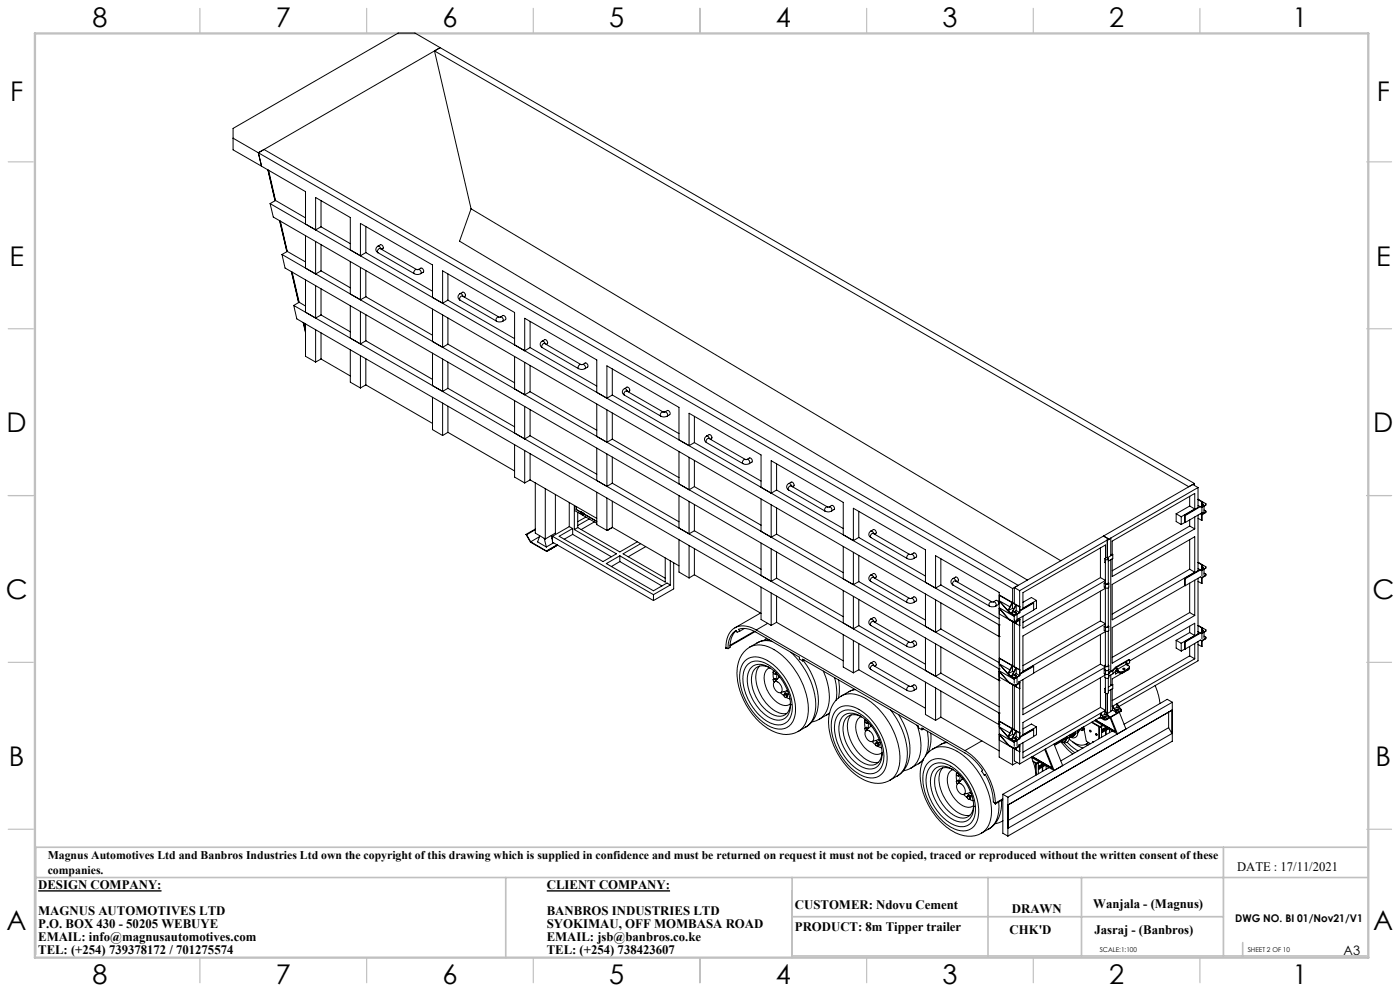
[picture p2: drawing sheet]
<svg xmlns="http://www.w3.org/2000/svg" width="420mm" height="297mm" viewBox="0 0 420 297" stroke-linecap="round" stroke-linejoin="round" font-family="sans-serif">
<path d="M11.5 267h37M164 267h37" fill="none" stroke="#000" stroke-width=".41"/>
<g fill="none" stroke="#c0c0c0" stroke-width=".35">
<path d="M60 2.5v7.5M110 2.5v7.5M160 2.5v7.5M210 2.5v7.5M260 2.5v7.5M310 2.5v7.5M360 2.5v7.5M2.5 48.5h7.5M410 48.5h7.5M2.5 98.5h7.5M410 98.5h7.5M2.5 148.5h7.5"/>
<path d="M410 148.5h7.5M2.5 198.5h7.5M410 198.5h7.5M2.5 248.5h7.5M410 248.5h7.5M60 287v7.5M110 287v7.5M160 287v7.5M210 287v7.5M260 287v7.5M310 287v7.5M360 287v7.5"/>
</g>
<path d="M367 253.9v32.6M409.9 253.9h-399.2v32.1M10.7 263h399.7M151.7 263v24M237.6 263v24M237.6 274.7h129.4M296.4 263v23.5M324.4 263v23.5M237.6 286.5h172.3M372.8 282.5v4.3" fill="none" stroke="#c0c0c0" stroke-width=".5"/>
<path d="M10.5 10h400v277h-400z" fill="none" stroke="#c0c0c0" stroke-width=".7"/>
<g fill="none" stroke="#000" stroke-width=".3">
<path d="M130.4 15.3l226.2 130.6 1.8-1M130.4 15.3l10.9 47.3M132 14.3l226.4 130.6M132 14.3l-1.6 1M132 14.3l-7.5-4.4h-5l-49.6 28.6v6.4l8.6 4.9M132 14.3l-54.5 31.5M69.9 41.4l7.6 4.4M77.5 45.8l1 4M77.5 45.8l226.3 130.6M77.5 45.8l1.7-1 226.3 130.6-1.7 1M78.5 49.8l13.2 7.6v9.7l3 1.8M80.4 50.9l2.1 9.3"/>
<path d="M80.6 51l2.1 9.1M81 61l1 4 217.8 125.8M81 61l218.8 126.3M82.7 60.1l-1.7 .9M82.7 60.1l9 5.2M83.9 66.2l2.1 9.2M84 66.2l2.1 9.2M84.1 66.3l2.1 9M84.6 76.3l215.2 124.2M84.6 76.3l.9 4 214.3 123.7M86.2 75.3l-1.6 1M86.2 75.3l5.5 3.2"/>
<path d="M91.7 70.7v9.7l3 1.7M94.7 68.9v-9.7l10.4 6v9.7l3 1.8M94.7 72.4v9.7M96.3 68l-1.6 .9M96.3 68l8.8 5M96.3 60.1v7.9M96.3 73.3v7.9M105.1 78.4v9.7l3 1.7M108.1 76.7v-9.7l21.7 12.4v9.7l3 1.8M109.7 75.7l20.1 11.6M109.7 75.7l-1.6 1M109.7 67.9v7.8"/>
<path d="M113.4 73.8a1.06 1.06 0 0 0-.7 1 1.06 1.06 0 0 0 .7 .9M113.4 73.8l.8-.5 .4 .2 .4 .8-.5 .5M113.4 73.8l.5 .1 .3 .7M113.4 75.7l10.9 6.3M114.1 74.5h.1M114.1 74.5a.8 .8 0 0 0-.7 1.2M114.1 74.5l10.9 6.3M141.3 62.6l176.9 105.5M141.3 62.6l-3.4 9.7 170.3 101.5M87.4 81.4l2.2 9.3M87.5 81.5l2.1 9.2M87.6 81.5l2.1 9.1"/>
<path d="M88.1 91.5l211.7 122.2M88.1 91.5l.9 4.1 210.8 121.6M89.7 90.6l-1.6 .9M89.7 90.6l2 1.1M90.9 96.7l.8 3M91.1 96.7l.6 2.7M91.2 96.8l.5 2.1M91.7 83.9v9.7l3 1.7M91.7 97.1v9.7l3 1.7M94.7 85.6v9.7M94.7 98.8v9.7M96.3 81.2l-1.6 .9"/>
<path d="M96.3 81.2l8.8 5.1M96.3 94.4l-1.6 .9M96.3 94.4l8.8 5M96.3 86.5v7.9M96.3 99.8v7.8M105.1 91.6v9.7l3 1.8M108.1 80.1v9.7M108.1 93.4v9.7M109.7 88.9l20.1 11.6M109.7 88.9l-1.6 .9M109.7 81.1v7.8M109.7 94.3v7.8"/>
<path d="M124.3 82l.7 .3 1.2-.3M125 80.8h.5M125 80.8l-.6 .3-.3 .4 .2 .5M125.5 80.8l.8-.5 .6 .4 .2 .7-.9 .6M125.5 80.8l.2-.1 .5 .5 .2 .5-.2 .3M129.8 92.6v9.7l3 1.8M132.8 90.9v-9.7l21.6 12.5v9.7l3 1.7M132.8 94.4v9.7M134.4 90l20 11.5M134.4 90l-1.6 .9M134.4 82.1v7.9M134.4 95.3v7.8"/>
<path d="M138 88a1.08 1.08 0 0 0-.6 1 1.08 1.08 0 0 0 .6 1M138 88l.8-.4 .5 .1 .3 .9-.4 .4M138 88l.5 .1 .4 .7M138 90l10.9 6.2M138.7 88.7h.1M138.7 88.7l-.7 .4-.1 .4 .1 .5M138.7 88.7l10.9 6.3M148.9 96.2l.6 .3 1.3-.3M149.6 95h.5M149.6 95l-.7 .4-.1 .6 .1 .2M150.1 95l.9-.5 .6 .4 .1 .8-.9 .5M150.1 95l.7 .3 .2 .4-.2 .5"/>
<path d="M159 96.3v7.9M96.3 107.6l8.8 5.1M96.3 107.6l-1.6 .9M105.1 104.8v9.7l3 1.8M108.1 106.6v9.7M109.7 102.1l-1.6 1M109.7 102.1l20.1 11.6M109.7 115.4l20.1 11.5M109.7 107.5v7.9M109.7 115.4l-1.6 .9M129.8 105.8v9.8l3 1.7M129.8 119.1v9.7l3 1.7"/>
<path d="M132.8 107.6v9.7M134.4 103.1l20 11.6M134.4 103.1l-1.6 1M134.4 116.4l20 11.5M134.4 116.4l-1.6 .9M134.4 108.5v7.9M154.4 106.9v9.7l3 1.7M157.4 105.1v-9.7l21.6 12.5v9.7l3.1 1.7M157.4 108.6v9.7M159 104.2l20 11.5M159 104.2l-1.6 .9M159 117.4l20 11.5"/>
<path d="M159 117.4l-1.6 .9M159 109.5v7.9M162.7 102.2a1.08 1.08 0 0 0-.6 1 1.08 1.08 0 0 0 .6 1M162.7 102.2l.8-.4 .4 .1 .4 .9-.5 .4M162.7 102.2l.5 .2 .3 .6M162.7 104.2l10.9 6.3M163.4 102.9h.1M163.4 102.9l-.7 .3-.2 .5 .2 .5M163.4 102.9l10.9 6.4M173.6 110.5a2.02 2.02 0 0 0 1.9 0M174.3 109.3h.5M174.3 109.3l-.7 .3-.2 .5 .2 .4"/>
<path d="M174.8 109.3l.9-.5 .6 .5 .1 .7-.9 .5M174.8 109.3l.7 .3 .1 .5-.1 .4M182.1 119.3v-9.7l21.6 12.5v9.7l3 1.8M183.7 118.4l20 11.6M183.7 118.4l-1.6 .9M183.7 110.6v7.8M187.3 116.5a1.06 1.06 0 0 0-.6 1 1.06 1.06 0 0 0 .6 .9M187.3 116.5l.9-.5 .4 .2 .3 .7-.4 .5M187.3 116.5l.5 .1 .4 .7M187.3 118.4l10.9 6.3M188 117.2h.1M188 117.2h-.3l-.4 .5v.7"/>
<path d="M188 117.2l10.9 6.3M132.8 120.8v9.7M134.4 129.6l20 11.5M134.4 121.7v7.9M134.4 129.6l-1.6 .9M154.4 120.1v9.7l3 1.7M154.4 133.3v9.7l3 1.7M157.4 121.8v9.7M157.4 135v9.7M159 130.6l20 11.5M159 130.6l-1.6 .9M159 122.8v7.8"/>
<path d="M159 136v7.8M179 121.1v9.7l3.1 1.7M179 134.3v9.7l3.1 1.8M182.1 122.8v9.7M182.1 136.1v9.7M183.7 131.6l20 11.6M183.7 131.6l-1.6 .9M183.7 123.8v7.8M183.7 137v7.8M198.2 124.7l.8 .3 1.2-.3M198.9 123.5h.5M198.9 123.5l-.6 .3-.2 .4 .1 .5"/>
<path d="M199.4 123.5l.8-.5 .6 .3 .2 .8-.8 .6M199.4 123.5l.8 .4v.8M203.7 135.3v9.7l3 1.8M206.7 133.6v-9.7l21.6 12.4v9.7l3.1 1.8M206.7 137.1v9.7M208.3 132.6l20 11.6M208.3 132.6l-1.6 1M208.3 124.8v7.8M208.3 138v7.8M211.9 130.7a1.08 1.08 0 0 0-.6 1 1.08 1.08 0 0 0 .6 .9M211.9 130.7l.9-.5 .4 .2 .4 .9-.5 .4M211.9 130.7l.5 .1 .4 .7"/>
<path d="M211.9 132.6l11 6.4M212.7 131.4h.1M212.7 131.4l-.7 .4-.2 .4 .1 .4M212.7 131.4l10.9 6.3M222.9 139l.6 .2 1.3-.2M223.6 137.7h.5M223.6 137.7l-.8 .4-.1 .5 .2 .4M224.1 137.7l.8-.5 .6 .4 .2 .8-.9 .6M224.1 137.7l.6 .3 .2 .4-.1 .6M233 139v7.9M159 143.8l20 11.6M159 143.8l-1.6 .9"/>
<path d="M160.6 144.7v15.1l3 1.7M160.6 158.7l-2.6 1.6M160.6 158.6l-2.8 1.6M163.6 146.4v15.1M166.6 148.2v11.6l-3 1.7M170.8 157.8l-5.1 2.9M170.8 157.8l1 .6M170.8 150.6v7.2M171.8 158.4l-4.1 2.3 13.2 7.6 4-2.3-12.6-7.3M171.8 158.4v1.8M172.3 151.5v7.2M172.4 151.5v1.5l6.6 3.8"/>
<path d="M172.9 152.7l1.3 .8M172.9 151.8v.9M172.9 152.7h.1M173.3 158.1l-1 .6M173.3 158.1l12.6 7.3 5.3-3M173.3 153.6v4.5M174.2 153.5l-.1 .3 .8 .5M174.2 153.5l.6 .1M174.2 153.5l.8 .4M174.6 153.7l-.1 .4M174.6 153.7l.6 .1M174.8 153.6h.1"/>
<path d="M174.8 153.6l-.2 .1M175.2 153.8v.4l-.3 .1 .1-.4M175.2 153.8l-.2 .1M175.8 155l-2.5 1.3M176.8 155.5l-3.5 2M178.3 156.4l-4 2.3M179 156.2l-3.8-2.1 3.8 2.2M179 147.5v9.7l3.1 1.8M182.1 149.3v9.7M182.4 158.8h.1M182.5 158.7v.1M183.7 144.8l20 11.6"/>
<path d="M183.7 144.8l-1.6 1M183.7 158l20 11.6M183.7 150.2v7.8M183.7 158l-1.6 1M183.8 158.1l-1.3 .7M203.7 148.5v9.8l3 1.7M206.7 150.3v9.7M208.3 145.8l20 11.6M208.3 145.8l-1.6 1M208.3 159.1l20 11.5M208.3 159.1l-1.6 .9M208.3 151.2v7.9"/>
<path d="M228.3 149.5v9.7l3.1 1.8M231.4 147.8v-9.7l21.6 12.5v9.7l3 1.7M231.4 151.3v9.7M233 146.9l20 11.5M233 146.9l-1.6 .9M233 152.2v7.9M236.6 144.9a1.08 1.08 0 0 0-.6 1 1.08 1.08 0 0 0 .6 1M236.6 144.9l.8-.4 .4 .1 .4 .9-.4 .4M236.6 144.9l.5 .2 .4 .6M236.6 146.9l10.9 6.3M237.3 145.6h.1M237.3 145.6l-.6 .3-.2 .5 .1 .5"/>
<path d="M237.3 145.6l10.9 6.3M247.5 153.2h.1a2.02 2.02 0 0 0 1.8 0M248.2 151.9l-.7 .4-.1 .4 .1 .5M248.2 151.9h.5M248.7 151.9l1-.5 .6 .6v.7l-.9 .5M248.7 151.9l.7 .4 .2 .4-.2 .5M257.6 153.2v7.9M261.3 159.2a1.06 1.06 0 0 0-.7 .9 1.06 1.06 0 0 0 .7 1M261.3 159.2l.8-.5 .5 .3a.65 .65 0 0 1 .1 .9l-.3 .2M261.3 159.2h.4l.4 .7M262 159.9h.1M262 159.9h-.4l-.4 .5 .1 .7"/>
<path d="M262 159.9l10.9 6.3M352.8 154v2.3l1.6 .9M352.8 154l1.6 .9M354.4 154.9v2.3M355.4 154.4v2.1l.2 .1M355.4 154.4l.2 .1M355.5 156.6l-1.1 .6M355.6 154.5v2.1M356.9 148.7v3M356.9 155.8v1.9M356.9 157.7l-23.2 13.4M356.9 151.7l-4.1 2.3"/>
<path d="M356.9 157.7l1.5 .8M356.9 151.7l1.5 .8M358.4 144.9v.6M358.4 152.5v-4.6l-24.7 14.3v3.9M358.4 154.9v3.6M358.4 158.5l-24.7 14.3v-5.3M358.4 152.5l-4 2.4M359.4 149.8l1.1 .6M359.4 151.5l1.1 .6M359.4 149.6l1.2 .7M359.4 155.3l1.1 .7M359.4 146.1l-1.6-.9-26.8 15.5"/>
<path d="M359.4 146.1l-26.2 15.2M359.4 146.1v6l-4 2.3M359.4 154.4v16.6l-4 2.4M360.1 154l.4 .2M360.1 151.9l-4.5 2.6M360.5 150.4v1.7M360.5 154.2v1.8M360.6 152.1v1.6M360.6 153.7l-5 2.9M360.6 151.1h.4l-.4 .1M360.6 150.3v1.6l1.1-.6M360.6 150.3l-.1 .1"/>
<path d="M360.6 150.5l.2 .2-.2 .1M360.6 150.3l1.1 .7M361 151.2l-.1 .2-.3-.1M361.2 151.7v1.8l-.6 .2M361.2 152.9l.5 .3M361.7 153.6l-1.1 .7-.1 1.7M361.7 151.3v.1M361.7 153.6l-1.2 .6M361.7 151.4l-1.2 .7M361.7 151v.4M361.7 153.2v.1M361.7 151v.3"/>
<path d="M361.7 153.2v.4M157.8 160.2l1.3 2.3 4.9 2.8 3.3-1.9M157.8 160.2l.2 .1M158 160.3l1.2 2.1M159.2 162.4l4.7 2.7 1.3-.7M161.8 160.9l-2.6 1.5M161.9 160.5l-.6 1.9 2.6 1.5M163.3 161.3l.6 2.6M165.2 164.4l.1 .1M165.4 160.5l.3 1.5M165.6 161.4l.1 .1M165.7 160.7l30.3 17.5"/>
<path d="M165.7 160.7v1.8l30.3 17.5M165.9 162.6v.2l-2 1.1M167.1 163.3l-1.9 1.1M171.8 160.2l11.6 6.7M171.8 160.2l-2.5 1.4M185.9 166.6v1.7M185.9 166.6l13.7 7.8v-7.2M185.9 166.6l-4 2.3 14.1 8.2 4.1-2.4 1 .6M185.9 168.3l12.7 7.3M185.9 168.3l-2.5 1.5M192.2 162.9l-5.3 3.1 12.7 7.3M193.7 163.8l-5.2 3.1"/>
<path d="M196 178.2v1.8M201.1 175.3l-5.1 2.9M201.1 168.1v7.2M202.1 168.7v7.8l-6.1 3.5M203.7 161.7v9.7l3 1.8M206.7 163.5v9.7M208.3 164.4v7.9M208.3 172.3l20 11.5M208.3 172.3l-1.6 .9M228.3 162.8v9.7l3.1 1.7M228.3 176v9.7l3.1 1.7M231.4 164.5v9.7"/>
<path d="M231.4 177.7v9.7M233 160.1l20 11.5M233 160.1l-1.6 .9M233 173.3l20 11.5M233 173.3l-1.6 .9M233 165.4v7.9M233 178.6v7.9M253 163.8v9.7l3 1.7M253 177v9.7l3 1.8M256 162v-9.7l21.6 12.5v9.7l3.1 1.7M256 165.5v9.7M256 178.7v9.8"/>
<path d="M257.6 161.1l20 11.5M257.6 161.1l-1.6 .9M257.6 174.3l20 11.5M257.6 174.3l-1.6 .9M257.6 166.5v7.8M257.6 179.7v7.8M261.3 172.3a1.06 1.06 0 0 0-.7 1 1.06 1.06 0 0 0 .7 1M261.3 172.3l.7-.4 .6 .3a.65 .65 0 0 1 .1 .9l-.3 .2M261.3 172.3l.5 .2 .3 .6M261.3 161.1l10.9 6.3M261.3 174.3l10.9 6.3M262 173h.1"/>
<path d="M262 173l-.4 .1-.4 .4 .1 .8M262 173l10.9 6.3M272.2 167.4l.7 .2 1.2-.2M272.9 166.2h.5M272.9 179.3h.5M272.9 166.2l-.7 .2-.2 .5 .2 .5M272.9 179.3l-.7 .3-.2 .5 .2 .5M273.4 166.2l.7-.5 .7 .3 .2 .8-.9 .6M273.4 179.3l.8-.4 .6 .3 .2 .8-.9 .6M273.4 166.2l.7 .4v.8M273.4 179.3h.2l.5 .5v.8M277.6 178v9.7l3.1 1.8"/>
<path d="M280.7 176.2v-9.7l19.1 11v49.4l4 2.3M280.7 179.8v9.7M282.3 175.3l17.5 10.1M282.3 167.5v7.8M282.3 175.3l-1.6 .9M285.9 173.4a1.08 1.08 0 0 0-.6 1 1.08 1.08 0 0 0 .6 .9M285.9 173.4l.8-.5 .5 .2 .3 .9-.4 .4M285.9 173.4l.4 .1 .4 .7M285.9 175.3l10.9 6.3M286.6 174.1h.1M286.6 174.1l-.7 .3-.2 .5 .2 .4M286.6 174.1l10.9 6.3"/>
<path d="M303.8 176.4v4.2M304.3 176.1v4.8M304.3 176.1l1.6 .9M305.9 177v4.8M310.9 179.9l-1.5-.8-2.5 1.4M310.9 179.9v2.4l-.8 .5M330.1 164.2v8.9M330.1 177.2v8.9M330.1 173.1l-23.2 13.4M330.1 173.1l1.5 .9M331 160.7l1.7 .9M331 160.7l-26.7 15.4"/>
<path d="M331.3 174.8v1.2l.3 .2M331.3 174.8l.3 .2M331.5 167.4l.1 1.3M331.6 167.5v7.3l.4 .2 .5-.2v-7.3M331.6 176.2v11.5l.4 .3 .5-.3v-11.5M331.6 174.6l-.3 .2M331.6 174l-24.7 14.2v-3.5M331.6 176.3l-24.7 14.3v10.6l24.7-14.2M331.6 167.3v-4l-24.7 14.3v4.7l4-2.4M331.6 175v1.2M332.1 161.9v5.1l-.6 .4M332.1 161.9h.1"/>
<path d="M332.2 161.9v5.1M332.3 167.3a.37 .37 0 0 1-.2 .5 .37 .37 0 0 1-.5-.3l-.1-.1M332.3 167.1v.2M332.5 174.6a.48 .48 0 0 1-.2 .6 .48 .48 0 0 1-.7-.2M332.6 174.8v1.3l-.4 .2-.6-.1M332.7 161.6l-.6 .3M332.7 161.6l-26.8 15.4M333.2 161.3l-1 .6M333.2 161.3v5.2M333.2 167.7v33.5M333.7 166.1l-.5 .3M333.7 166.1l.1 .1"/>
<path d="M333.7 175.2l24.7-14.3v10.6l-24.7 14.3zM333.8 166.2l-1.5 .9M333.8 166.2v1.2l-1.3 .8M355.4 173.4v2.1h.2M355.4 173.4l.2 .1M355.5 175.5l-21.8 12.6v10.7l24.7-14.3M355.6 173.5v2M356.9 161.7v8.9M356.9 174.8v8.8M356.9 170.6l-23.2 13.4M356.9 170.6l1.5 .9M358.4 173.9v10.6"/>
<path d="M359.4 168.6l1.1 .7M359.4 168.5l1.2 .7M359.4 170.4l1.1 .6M359.4 174.2l1.1 .7M359.4 173.3v16.7l-4 2.3M360.1 172.9l.4 .2M360.1 172.9l-4.5 2.6M360.2 170.8l-4.6 2.7M360.5 169.3v1.7M360.5 173.1v1.8M360.6 171v1.6M360.6 170h.4l-.4 .1"/>
<path d="M360.6 169.2v1.6l1.1-.5M360.6 169.2l-.1 .1M360.6 169.4l.2 .1-.2 .2M360.6 169.2l1.1 .7M361 170l-.1 .3-.3-.1M361.2 170.6v1.8M361.2 171.8l.5 .2M361.7 172.5l-1.1 .7-.1 1.7M361.7 172.4v.1M361.7 170.3l-1.2 .7M361.7 172.4l-1.2 .7M361.7 169.9v.1"/>
<path d="M361.7 172v.5M361.7 169.9v.4M361.7 172v.4M217.8 194.3v-.2l.6 .3M218 194.2l-.2 .1M220.9 189a6.4 6.4 0 0 0-1.9 5.1l-.6 .3M221.9 189.2l-.3-.6a6.4 6.4 0 0 1 5.3 .9l12.9 7.5v.5l1 .6M221.9 189.2l-.8 .3-.3-.6a6.1 6.1 0 0 0-2.4 5.5M223.3 188.3l-1.4 .9M223.4 198.2a5.4 5.4 0 0 1 7.1 0l2.7 2 2.1 2.6 1.4 2.4 1.4 3.4a8.8 8.8 0 0 1-1.1 8.7 5.6 5.6 0 0 1-7.2-.2 17.8 17.8 0 0 1-7.8-15.9l.4-1.4zM224.5 199a5.2 5.2 0 0 1 6.5 .6l2.2 1.9 1.6 1.9 1.6 2.9 1 3.2a6.7 6.7 0 0 1-1.7 7.1 5.9 5.9 0 0 1-6.9-1.4l-1.5-1.4-1.4-1.7-1.4-2.3-.9-2.3a8.1 8.1 0 0 1 .9-8.5zM224.9 194a9.1 9.1 0 0 0-3.7 9.5l.7 3.4 1.2 3 2.1 3.4 2.5 2.9a10.9 10.9 0 0 0 10.6 3.5l1.2-.5"/>
<path d="M224.9 194a8.1 8.1 0 0 1 8.6 1.6l3.4 3.1 2.4 3.4 1.6 3 1.1 3.5a10.5 10.5 0 0 1-1.5 9.8l-1 .8M226.3 189.2l-7.3 4.2M226.5 189.3l-7.5 4.3M226.9 188.8a5.7 5.7 0 0 0-7.6 .3 6.9 6.9 0 0 0-1.5 5.2M226.9 188.8l62.6 36.2M227.1 192.7l-2.2 1.3M227.9 199.6a7.4 7.4 0 0 0 0 8l.8 1.5 1.5 2a6.5 6.5 0 0 0 5.8 2.7M228.2 183.7l-7.7 4.5M229.9 191.3l-.5 .6M230.3 186.8l-3.4 2M230.8 191.8a7.3 7.3 0 0 0-3.7 .9M231.6 192.2a5.8 5.8 0 0 0-4.5 .5"/>
<path d="M233 186.5l20 11.5M233 186.5l-1.6 .9M237.3 195.5l2.3 2.5 1.9 2.8 1.6 3.1 1.1 3.5a10.5 10.5 0 0 1-1.5 9.8l-1 .7M240.8 198.1v-.5l34.8 20v.5l1 .6M241 198l2.2 3.4 1.2 2.6 .6 2.1a11 11 0 0 1-2.2 11l-1.1 .8M241.3 197.8l-.5 .3M253 190.2v9.7l3 1.7M256 191.9v9.7M257.6 192.9v7.8M257.6 187.5l20 11.6M257.6 187.5l-1.6 1M261.3 185.5a1.06 1.06 0 0 0-.7 1 1.06 1.06 0 0 0 .7 1"/>
<path d="M261.3 198.7a1.06 1.06 0 0 0-.7 1 1.06 1.06 0 0 0 .7 1M261.3 185.5l.7-.4 .6 .2a.66 .66 0 0 1 .1 1l-.3 .2M261.3 198.7l.8-.5 .5 .3a.65 .65 0 0 1 .1 1l-.3 .2M261.3 185.5l.4 .1 .4 .7M261.3 198.7l.5 .1 .3 .7M261.3 187.5l10.9 6.2M262 186.2h.1M262 186.2l-.6 .2-.2 .3 .1 .8M262 199.4h-.4l-.4 .5 .1 .8M262 186.2l10.9 6.3M262 199.4l10.9 6.3M262 199.4h.1"/>
<path d="M272.2 180.6a2.02 2.02 0 0 0 1.9 0M272.2 193.7l.7 .3 1.2-.3M272.9 192.5h.5M272.9 192.5l-.7 .3-.2 .4 .2 .5M273.4 192.5l.8-.5 .6 .4 .2 .7-.9 .6M273.4 192.5l.7 .4v.8M277.6 191.2v9.7l3.1 1.8M280.7 193v9.7M282.3 180.7v7.8M282.3 193.9v7.9M282.3 188.5l17.5 10.1M282.3 188.5l-1.6 1"/>
<path d="M296.8 181.6l.6 .3 1.3-.3M297.5 180.4h.5M297.5 180.4l-.7 .4-.1 .5 .1 .3M298 180.4l.8-.5 .7 .4 .1 .8-.9 .5M298 180.4l.7 .3 .2 .4-.2 .5M299.8 190.8h.1M299.8 187.3h.1M299.8 199.1l2.8 3.2M299.8 180.2l2.8 3.2M299.8 184l3.8 2.2M299.8 182.4l2.8 3.3M302.6 183.3v.1"/>
<path d="M302.6 185.5v.2M302.6 183.3l1.6 .9M302.6 183.4l1.6 .9M302.6 185.5l1.6 .9M302.6 185.7l1.6 .8M303 181.9l-3.2-1.8 2.8 3.2M303.6 186.2h.1M303.6 199.5l-1.1 2.4M303.6 199.5l-3.8-2.2 6.2 3.5M303.6 199.5l.1 .1M303.6 180.6l-1.1 2.4M303.6 180.6l-3.8-2.2 6.2 3.5"/>
<path d="M303.6 180.6l.1 .1M303.6 186.2l.1 .1M303.7 186.3h.1M303.7 199.6l1 .6M303.7 199.6l-1.2 2.3M303.7 180.7v1.6M303.7 182.3l.4 .2M303.7 182.3l-1.2 .7M303.7 180.7l1 .6M303.7 180.7l-1.2 2.3M303.7 186.3l1 .6M303.8 184.1v.4"/>
<path d="M303.8 186.3l-.1 14.9M304.2 184.2v.1M304.2 186.4v.1M304.2 184.2h.6M304.2 186.4h.6M304.2 186.5h.6M304.3 184.7l-4.5-2.4 2.8 3.2M304.3 186.6v13.2M304.5 183.5l.1 .3 .3-.3M304.6 183.4l.3 .1-.3 .1zM304.7 181.3l-1.1 2.4M304.7 181.3h.2"/>
<path d="M304.7 186.9l-.4-.4 .6 .4M304.7 186.9h.2M304.8 186.5l1.1-.6v1.6M304.8 184.2v.1M304.8 186.4v.1M304.8 184.3h-.6M304.9 181.3v1.7M304.9 186.5v.4M304.9 181.3l-1.3 2.4M304.9 183l-1.3 .7M304.9 183l1 .5M304.9 181.3l1 .6"/>
<path d="M304.9 186.9l1 .6M305.1 184.1v1.8l-.2 .2-.6-.2v-1.6M305.5 185.5l.5 .2M305.9 181.9v1.6M305.9 183.5l-1.1 .7M305.9 185.3v.4M305.9 187.5v13.2M306 181.9v1.7l-1.2 .7M306 185.7l-.1 1.8M306 181.9h-.1M306 185.7l-1.2 .7M310.1 199.7l-.2-.1-3.9 2.3"/>
<path d="M310.1 180.7l-4.1 2.2M310.1 180.7l-4.1 2.4M310.1 180.7v2.1l-5 2.9M310.1 199.7v2.1M310.1 199.7l-4.1 2.4M330.1 190.1v8.9M330.1 186.1l-23.2 13.4M330.1 186.1l1.5 .8M330.1 199l-23.2 13.5M330.1 199l1.4 .8M331.3 187.7v1.2l.3 .2M331.3 187.7l.3 .3"/>
<path d="M331.5 199.5v1.3l.7 .2 .4-.3-.4 .3-.6-.1M331.6 189.1v10.4l.3 .2 .6-.2v-10.4M331.6 199.3a.5 .5 0 0 0 .4 .6 .5 .5 0 0 0 .6-.5l-.1-.1M331.6 187.5l-.3 .2M331.6 189.3l-21.5 12.4M331.6 188v1.1M332.5 187.5a.48 .48 0 0 1-.2 .7 .48 .48 0 0 1-.7-.2M332.6 199.5v3.5l-.1 .2-.6 .1-.4-.2v-1.1M332.6 187.7v1.3l-.4 .2-.6-.1M335 200l-.1 .1M335 200l.5 1.2M337.7 198.4l-2.7 1.6"/>
<path d="M337.7 199.1l-2.4 1.5M337.7 199.1l.6 .4M337.7 198.4v.7M337.7 198.4l.6 1.1M337.9 198.3l-.2 .1M337.9 198.3l.6 1.1M338.5 199.4a.52 .52 0 0 1 .3 .5 .52 .52 0 0 1-.3 .5M338.5 199.4l-.2 .1M338.8 199.9v.6l-.3 .2M338.9 197.7l-.2-.1-4 2.4-1 .9-1.1 .6M338.9 197.7l-1 .6M338.9 197.7v.9l-.7 .4"/>
<path d="M352.8 191.9v2.3l1.6 .9M352.8 191.9l1.6 .9M354.4 192.8v2.3M355.4 192.3v2.1l.2 .1M355.4 192.3l.2 .1M355.5 194.5l-1.1 .6M355.6 192.4v2.1M356.9 187.7v1.9M356.9 193.7v2.9M356.9 183.6l-23.2 13.4M356.9 183.6l1.5 .9M356.9 189.6l-4.1 2.3"/>
<path d="M356.9 196.6l-23.2 13.4M356.9 196.6l1.5 .8M356.9 189.6l1.5 .9M358.4 190.5v-3.7l-19.5 11.3M358.4 192.9v4.5M358.4 197.4l-24.7 14.3v-5.3M358.4 190.5l-4 2.3M359.4 187.5l1.1 .7M359.4 187.4l1.2 .7M359.4 193.1l1.1 .7M359.4 192.3v5.7l-23.7 13.7M359.5 189.3l1 .6"/>
<path d="M360.1 191.8l.4 .2M360.1 191.9l-4.5 2.6M360.2 189.7l-4.6 2.7M360.5 188.2v1.7M360.5 192v1.8M360.6 189.9v1.6M360.6 188.9h.4l-.4 .1M360.6 188.1l-.1 .1M360.6 188.1v1.6l1.1-.6M360.6 188.3l.2 .2-.2 .1M360.6 188.1l1.1 .6M361 188.9l-.1 .3h-.3"/>
<path d="M361.2 189.5v1.8M361.2 190.6l.5 .4M361.7 189.2l-1.2 .7M361.7 191.4l-1.1 .7-.1 1.7M361.7 189.1v.1M361.7 191.3v.1M361.7 191.3l-1.2 .7M361.7 188.7v.5M361.7 191v.4M361.7 188.7v.4M361.7 191v.3M225.4 200.1a4.5 4.5 0 0 1 5.9 .3l2.3 2.2 1.9 2.7 1.4 3.5 .2 2.4a3.8 3.8 0 0 1-4.1 4.6 12.3 12.3 0 0 1-8.4-9v-.3a6.9 6.9 0 0 1 .8-6.4z"/>
<path d="M230.9 200.1a3.5 3.5 0 0 0-1.5 4.5l.8 2.3 1.6 2.4a4.2 4.2 0 0 0 5.1 1.8l.2-.2M231 200.2a3.5 3.5 0 0 0-3.9-.2 3.5 3.5 0 0 0-1.7 3.5l.2 2 .6 2.1 1.3 2.5 1.2 1.6a6.5 6.5 0 0 0 6.4 2.8 3.8 3.8 0 0 0 2-3.7M232 201.5l.1 2M232.1 201.1l-.2 .3 .3 .6 .4 .1M232.1 201.1h.1M232.1 201v.1M232.2 203.4l.3-.1 .4 .3M232.2 203.4l.4 .4M232.3 204.4a1.84 1.84 0 0 1 2.3 1.9 .94 .94 0 0 1-.4 1.3 .94 .94 0 0 1-1.3-.5l-.7-1a1.63 1.63 0 0 1 .1-1.7zM232.6 201.5l.2 .2M232.6 203.8l.1 .2M232.8 201.7l-.2 .4"/>
<path d="M232.8 201.7h.1M232.9 203.6l.1 .2M232.9 203.6l-.3 .2M233 201.8l-.4 .3M233.1 202v1.6M233.6 202.6l.1 .5M233.9 202.9l-1.6 1.5-.4-.7 .3-.3M234.1 207.6l1.2 1M235.2 207.3l1.4 .8M235.3 208l.4-.2 .4 .3M235.3 208l-.2 .3 .2 .5 .5 .3M235.3 208l.5 .2"/>
<path d="M235.8 208.2l.2 .6M235.9 209l1.1 .5M236 207l.4 .4M236 208.8l-.2 .3M236.1 208.1l.2 .5M236.1 208.1l-.3 .1M236.3 207l-2.2 .6M236.3 208.6l-.5 .5M236.3 208.6l-.3 .2M237.1 211.2h.1M241.7 217.9l-2.2 1.3M245.8 215.5l-2.3 .9"/>
<path d="M247 201.1l1.5 4.9a9.4 9.4 0 0 1-2 9.1l-.7 .4M248 214.3l.9-.6zM248 214.3l-2.2 1.2M250.4 203.1l.4 1.6a13.4 13.4 0 0 1 0 5.2M251.3 212.4a6.2 6.2 0 0 1 7.4 .9l1.9 1.6 2.4 2.8 1.6 3 .9 2.6a9 9 0 0 1-1 8.7 5.6 5.6 0 0 1-7.2-.3l-2-1.5-2.4-2.7-1.6-2.6-1.3-3.5a8.6 8.6 0 0 1 1.2-8.9zM251.6 203.8a13.9 13.9 0 0 1-.1 5.4M251.7 213.9a4.8 4.8 0 0 1 6.3 0l2.5 2 1.9 2.5 1.7 3.1 .8 2.7a6.8 6.8 0 0 1-1.7 7.1 5.9 5.9 0 0 1-6.7-1.3l-2.2-2-1.3-1.8-1.3-2.3-.9-2.7a8.1 8.1 0 0 1 .9-7.3zM252.4 208.6a9.7 9.7 0 0 0-3.6 10.6l.7 2.7 1.4 3.3 1.8 2.8 2 2.4a11.4 11.4 0 0 0 10.8 4.1l1.4-.6M252.4 208.6a8.1 8.1 0 0 1 8.6 1.6l2.6 2.3 1.9 2.3 2 3.3 1.8 4.5a11.2 11.2 0 0 1-1.2 10.3l-1.2 1M253.1 214.5a5 5 0 0 1 6.2 .9l2.2 2.3 1.5 2.3 1.3 3.5 .3 2.3a3.9 3.9 0 0 1-4 4.7 11.7 11.7 0 0 1-8-7.7l-.6-1.9a6.5 6.5 0 0 1 1.1-6.4zM254.6 207.3l-2.2 1.3M255.3 214.3a7 7 0 0 0-.3 7.1l1.2 2.4 1.3 1.8a6.9 6.9 0 0 0 6 2.9"/>
<path d="M256.5 206.6l-1.9 .7M256.6 206.7l-2 .6M257.6 200.7l20 11.6M257.6 200.7l-1.6 .9M258.4 214.8a3.6 3.6 0 0 0-1.5 4.7l1.1 2.7 2 2.4a3.6 3.6 0 0 0 4.6 1M258.5 214.8a3.5 3.5 0 0 0-3.9-.2 3.5 3.5 0 0 0-1.7 3.5l.2 2.3 .8 2.3 1.4 2.5 1.1 1.4a6 6 0 0 0 6.3 2.5 4 4 0 0 0 1.9-3.6M259.4 216.2l.1 2M259.5 215.7l-.1 .4 .3 .5 .4 .1M259.5 215.7l.2 .1M259.6 215.6l-.1 .1M259.6 215.7h-.1M259.7 218.1l.3-.2 .4 .4"/>
<path d="M259.7 218.1l-.3 .2 .4 .7M259.7 218.1l.4 .3M259.7 219.1a1.88 1.88 0 0 1 2.4 1.8 .97 .97 0 0 1-.5 1.4 .97 .97 0 0 1-1.3-.6l-.8-1.6zM260.1 216.1l.1 .3M260.1 218.4v.3M260.2 216.4l-.1 .3M260.3 216.3l-.1 .1M260.4 218.3v.1M260.4 218.3l-.3 .1M260.5 216.5l-.4 .2M260.6 216.6v1.7M261.1 217.2l.1 .5"/>
<path d="M261.3 200.7l10.9 6.2M261.4 217.5l-1.6 1.5M267.2 212.8l2.6 4 1.7 4.5a11.2 11.2 0 0 1-1 10.2l-1.3 1M269.6 214.1l1.7 3.2 1.2 3.4a10.8 10.8 0 0 1-2.4 11.2l-.9 .6M272.2 206.9l.7 .3 1.2-.3M272.9 205.7h.5M272.9 205.7l-.7 .3-.2 .4 .2 .5M273.4 205.7l.7-.5 .7 .4 .2 .7-.9 .6M273.4 205.7h.2l.5 .4v.8M275.1 217.3l.9 3.4a9.5 9.5 0 0 1-2.1 9.1l-.6 .4M276.6 218.7v-.5l13.1 7.6a16.1 16.1 0 0 1 5.1 5.1l-.3 .2 .8 1.2M277 218.4l-.4 .3"/>
<path d="M277.6 204.4v9.7l3.1 1.8M278.2 219.1v.3a11.4 11.4 0 0 1-.6 7.2M279.2 219.7a11.1 11.1 0 0 1-.8 5.9M280.7 206.2v9.7M282.3 207.1v7.8M282.3 201.8l17.5 10M282.3 201.8l-1.6 .9M282.3 214.9l17.5 10.1M282.3 214.9l-1.6 1M299.8 200.5h.1M299.8 204h.1M299.8 213.7h.1"/>
<path d="M299.8 217.2h.1M299.8 202.9l3.8 2.2M299.8 201.3l2.8 3.2M299.8 217.9l2.8 3.3M302.6 202.2l1.6 .9M302.6 202.2v.1M302.6 204.4v.1M302.6 202.3l1.6 .9M302.6 204.4l1.6 .9M302.6 204.5l1.6 .9M303 200.8l-3.2-1.8 2.8 3.2M303 219.7l-3.2-1.9 2.8 3.3"/>
<path d="M303.6 205.1h.1M303.6 205.1l.1 .1M303.6 218.4l-1.1 2.4M303.6 218.4l-3.8-2.2 6.2 3.4M303.6 218.4l.1 .1M303.7 205.2h.1M303.7 201.2l.4 .2M303.7 201.2l-1.2 .7M303.7 205.2l1 .6M303.7 218.5l1 .6M303.7 218.5l-1.2 2.3M303.8 203v.3"/>
<path d="M303.8 205.2l-.1 14.9M304.2 203.1h.6M304.2 203.2h.6M304.2 203.1v.1M304.2 205.3v.1M304.2 205.4h.6M304.3 203.2v1.5M304.3 203.6l-4.5-2.4 2.8 3.2M304.3 205.5v13.2M304.5 202.4l.1 .2 .3-.2M304.5 202.4l.4 .1zM304.7 200.2l-1.1 2.4"/>
<path d="M304.7 200.2h.2M304.7 205.8l-.4-.4 .6 .4M304.7 205.8h.2M304.7 219.1l-1.1 2.4M304.7 219.1h.2M304.8 205.4l1.1-.6v1.6M304.8 203.1v.1M304.8 205.3v.1M304.8 205.3h-.6M304.9 200.2v1.7M304.9 205.3v.5M304.9 219.1v1.7"/>
<path d="M304.9 201.9l-1.3 .7M304.9 200.2l-1.3 2.4M304.9 201.9l1 .6M304.9 200.2l1 .6M304.9 205.8l1 .6M304.9 219.1l-1.3 2.4M304.9 219.1l1 .6M305.1 203v1.7M305.5 204.4l.5 .2M305.9 200.8v1.7M305.9 219.7v1.6M305.9 202.5l-1.1 .6"/>
<path d="M305.9 204.2v.4M305.9 206.4v13.2M306 200.8h-.1M306 200.8v1.7l-1.2 .7M306 204.6l-.1 1.8M306 219.6v1.8l-1.2 .7M306 204.6l-1.2 .7M306 219.6l-.1 .1M310.1 218.6l-.2-.1-3.9 2.3M310.1 218.6v2.2l-4.5 2.5M310.1 201.8l-4.5 2.6M310.1 218.6l-4.1 2.4"/>
<path d="M310.9 217.9v2.3l-.8 .5M310.9 217.9l-1.5-.9-2.5 1.4M322.6 219.9l-.2 .3M322.6 219.8l-1.8 1M322.6 219.8l-.5 .3M322.6 219.8l-.7 .4M322.7 219.5l-.4 .8M322.7 219.5l.2 .2 .5-.2M322.7 219.2v.3M322.7 219.5l-1.9 1.1M323.4 219.5a1.44 1.44 0 0 1-.7 1.4 1.44 1.44 0 0 1-1.5 0M323.4 218.9v.6"/>
<path d="M323.8 218.9l-.4 .5M323.8 218.9l-.4 .2M323.8 218.6l.8 .4M323.8 218.6v.3M324.6 218.2v.8M324.7 218.1v.7M324.7 218.7l.1 .1M324.9 217.9l.2 .1zM325.1 217.8l.8 4.3 1.2 .8M325.2 218.4l-.5-.2 .3 .1v.3l-.3-.2 .1 .4M325.2 218.6l-.6 .4M325.2 218.5l-.5 .3"/>
<path d="M326.9 218.9h.2a.25 .25 0 0 1 .3 .3 .25 .25 0 0 1-.3 .2 .25 .25 0 0 1-.2-.3zM327.2 218.9l.1 .2M327.4 216.5l2.6 1.5M327.6 216.4l2.4 1.4M328.3 216l6.9 4M328.7 219.9h.2a.28 .28 0 0 1 .3 .4 .28 .28 0 0 1-.4 .1 .28 .28 0 0 1-.1-.4zM329 220l.1 .2M329.7 217.8v3.6M329.7 215.2l1.5 .5M329.8 217.9v3.4M330 217.8v.2M330.1 214.9l1.3 .7 1.2-.4"/>
<path d="M330.1 213.9l.2-.1 .9 1.6M330.1 213.9l1.1 1.5M330.1 203.1v8.9M330.1 213.9v1M330.1 212l-23.2 13.4M330.1 214.9l-24.2 14M330.1 212l1.5 .9M330.5 217.7v3.2M330.5 219.1l.2 .1M330.5 219.4l.3 .1M330.5 218.5l.2 .1M330.7 219.2l.1 .3"/>
<path d="M330.7 218.6v.6M330.7 217.3l-.7 .5M330.9 217.4l-.9 .6M331.2 215.4h.8M331.2 215.7h.8M331.2 215.4v.3M331.3 200.7v1.2l.3 .2M331.3 200.7l.3 .2M331.3 214.9l.5-.1-.5 .1M331.4 214.1l-.7 .4M331.4 214.1l1 .5M331.4 213.1l1 1.5"/>
<path d="M331.4 213.1l1.2 1.5M331.4 213.1v1M331.5 214.9h.1M331.5 206.4l.1 1.2M331.5 206.4h.1M331.5 200.6l-.2 .1M331.5 202.3l-24.6 14.2v3.7l4-2.3M331.5 200l-24.6 14.2v-10.6M331.6 203.2v4.5l.3 .2 .6-.2v-4.5M331.6 206.3l-.1 .1M331.6 202.1h.6l.4-.3-.2 .3zM331.6 200.9v1.2"/>
<path d="M331.6 207.7v5.2M331.6 212.9l-24.7 14.3v-4.6M331.7 218.9v1.3M331.8 217.9l-1.1 .7M331.8 218.9v1.3M332 215.4v.3M332 218.1l-1.5 .7M332.1 213.8h.1M332.1 207.9v5.9M332.2 207.9v5.9M332.3 218.3l-1.6 .9M332.6 214.6v.4"/>
<path d="M332.6 214.6h-.2M332.6 215l-.6 .4M332.6 215v.2M332.6 218.4l-1.8 1.1M332.7 214.8l-.1 .4M332.8 218.6v1M333 215.1l1.7 4.2-6.1-3.5 6.1 3.4M333.2 206.7v6.6l-1 .5M333.2 202.3v3.1M333.2 215l2 5M333.5 219v.2M333.7 205.1l-.5 .2"/>
<path d="M333.7 205.1l.1 .1M333.7 219.1l-15.5 8.9M333.8 211.8v1M333.8 211.8l1 1.5M333.8 212.8l1 .6M333.8 211.8l.1-.1 .9 1.6M333.8 212.8l-.6 .3M333.8 205.2v1.1l-1.3 .8M333.8 205.2l-1.3 .7M333.9 201l-1.3 .7M333.9 201v.9M333.9 201.9l-1.3 .7"/>
<path d="M334.7 201.2v.8l.8-.5M334.8 213.3h.8M334.8 213.4h.8M334.8 213.3v.1M334.8 201l.7 .4M334.9 200.1l-1 .9M334.9 200.1v.9M334.9 201l-1 .9M334.9 200.1l.6 1.1M334.9 201l.6 .3M335 212.6l.3-.1 .2 .3-.4 .1zM335.1 211.9l-.8 .5"/>
<path d="M335.1 211.9l1 .6M335.1 211l1 1.5M335.1 211v.9M335.1 211l1.1 1.5M335.1 212.9h.2M335.5 212.8h-.6h.5M335.5 201.2l.4 .2 1.2-.2M335.5 201.3l.4 .2 1.2-.2M335.5 201.5l.5 .3 1.1-.3M335.5 201.4l.5 .2 1.1-.2M335.5 201.2v.1M335.5 201.4v.1"/>
<path d="M335.6 213.3v.1M335.8 213.5l2 5-2.6 1.5M336.2 212.5l.2 .2-.2 .2M336.2 213.1l-4.4 2.5h-.4l-1.3-.7M336.2 212.5h-.1M336.2 212.9l-.6 .4M336.2 212.9v.4M336.2 213.1l-.6 .3M336.2 213.3l-4.2 2.4M336.4 212.8l-.2 .3M336.4 212.7l-.2 .6M336.7 201.7l-3 1.7v1.7"/>
<path d="M336.9 200.5h.5M336.9 200.3h.1a.27 .27 0 0 1 .4 0 .27 .27 0 0 1-.1 .4 .27 .27 0 0 1-.4-.2zM337 200.6h.4M337.1 201.2v.1M337.1 201.4v.1M338.5 200.4l-1.4 .8M338.5 200.4v.3M338.5 200.5l-1.4 .8M338.5 200.6l-1.4 .8M338.5 200.7l-1.4 .8M338.8 200.1l-.3 .4M338.8 200.1l-.3 .5"/>
<path d="M346.5 205.5l1.1 2.9 .4 2.5M350.6 213.4v4.7M350.6 218.1l-48.2 27.8M350.6 218.1l1 1.7M351.6 219.8l-49.2 28.4M351.6 212.8v7M351.6 212.8l-49.2 28.4 48.2-27.8M351.6 212.8l-1 .6M351.7 210.5l-1.5-.9-13 7.5M351.7 210.5l-49.3 28.4M351.7 210.5v11.6l-49.3 28.5M262.7 221.9l1.4 .8"/>
<path d="M262.8 222.6l.3-.1 .4 .2M262.8 222.6l-.2 .4 .2 .5 .4 .2M262.8 222.6l.4 .3M263.2 222.9l.3 .5M263.3 223.7l1.1 .4M263.5 221.7l.4 .3M263.5 223.4l-.3 .3M263.5 222.7l.2 .6M263.5 222.7l-.3 .2M263.7 221.6l-2.1 .6 1.1 1.1M263.7 223.3l-.5 .4M263.7 223.3l-.2 .1"/>
<path d="M264.6 225.8v.1M269.2 232.5l-2.3 1.4M273.3 230.2l-2.3 .8M275.5 228.9l-2.2 1.3M276.9 227.8l-1.4 1.1M277.1 227.4l-1.6 1.5M278.7 228.4a5.9 5.9 0 0 1 7.3 .6l2.1 1.7 2.3 2.9 2 3.6 .9 2.9a7.9 7.9 0 0 1-1.8 8.1 6.1 6.1 0 0 1-7-.8l-2.6-2.2-2.3-3-1.6-3.4-.9-2.8a8.1 8.1 0 0 1 1.6-7.6zM279.2 229.8a5 5 0 0 1 6.5 .1l2.4 2.1 1.8 2.2 1.5 2.9 .9 2.6a6.7 6.7 0 0 1-1.8 7.6 6.4 6.4 0 0 1-7.2-1.9l-2.1-2.3-1.2-1.9-1.2-2.3-.7-2.4a7.5 7.5 0 0 1 1.1-6.7zM279.9 224.5a9.3 9.3 0 0 0-3.7 9.9l.6 2.7 1.3 3.3 1.6 2.8 2 2.5a11.9 11.9 0 0 0 11 4.7l1.7-.7M279.9 224.5a7.8 7.8 0 0 1 8.3 1.4l2.4 2 2.4 2.8 1.6 2.6 1.3 2.7a13.5 13.5 0 0 1 .3 12.1l-1.8 1.6M280.4 230.5a4.8 4.8 0 0 1 6.2 .7l1.8 1.7 1.9 2.7 1.2 2.8 .6 3.2a3.9 3.9 0 0 1-4 4.7 11.6 11.6 0 0 1-8-7.6l-.4-1.1a7.2 7.2 0 0 1 .7-7.1zM282.1 223.2l-2.2 1.3"/>
<path d="M282.8 230.1a7.2 7.2 0 0 0-.1 7.7l1.1 2.1 1.4 1.7a6.4 6.4 0 0 0 5.8 2.7M284 222.5l-1.9 .7M284.1 222.5l-2 .7M285.9 230.6a3.6 3.6 0 0 0-1.5 4.8l1.1 2.7 1.5 1.9a4 4 0 0 0 5 1.5l.1-.1M286 230.7a3.5 3.5 0 0 0-3.9-.2 3.5 3.5 0 0 0-1.7 3.5l.2 2.2 .8 2.4 1.4 2.5 1.6 1.9a5.2 5.2 0 0 0 6 1.8 4 4 0 0 0 1.7-3.5M286.9 232l.1 2.1M287 231.5v.1M287 231.6l-.1 .3 .3 .6 .4 .1M287 231.6h.2M287.1 231.5l-.1 .1M287.2 234l.3-.2 .4 .3M287.2 234l.4 .3"/>
<path d="M287.3 234.9a2.06 2.06 0 0 1 2.3 2.3 .9 .9 0 0 1-.7 1 .9 .9 0 0 1-1-.6l-.8-1.1a1.57 1.57 0 0 1 .2-1.6zM287.5 232l.2 .2M287.6 234.3v.2M287.7 232.2l-.1 .4M287.8 232.2h-.1M287.9 234.1v.2M287.9 234.1l-.3 .2M287.9 232.3l-.3 .3M288.1 232.5l-.1 1.6M288.6 233v.6M288.9 233.4l-1.7 1.5-.3-.7 .3-.2M289.1 238.1l1.1 1"/>
<path d="M289.5 225a19.9 19.9 0 0 1 9.1 15.7M290.2 237.8l1.4 .8M290.3 238.5l.3-.2 .4 .3M290.3 238.5l-.2 .3 .2 .6 .4 .2M290.3 238.5l.4 .3M290.7 238.8l.2 .5M290.8 239.5l1.1 .5M290.9 237.6l.5 .3M290.9 239.3l-.2 .3M291 238.6l.2 .5M291 238.6l-.3 .2M291.2 237.5l-2.1 .6"/>
<path d="M291.2 239.1l-.5 .5M291.2 239.1l-.3 .2M294.6 222l-5.1 3M295.3 232.3l.3-.2 1.2 2.5 .7 2 .5 2.9a1.11 1.11 0 0 0 .6 1.2M295.6 232.1l-.3 .2M299.8 220.2l2.8 3.2M299.8 221.8l3.8 2.2M300.5 239.9a8.7 8.7 0 0 1-3.8 8.5M300.8 238.1l1.6 .8M300.8 238.1v11.6l1.6 .9M300.8 239.6l-2.2 1.3M300.8 239.4l-2.2 1.3"/>
<path d="M302.4 238.9v11.7M302.6 221.1v.1M302.6 223.3v.1M302.6 221.1l1.6 .9M302.6 221.2l1.6 .9M302.6 223.3l1.6 .9M302.6 223.4l1.6 .9M303.6 224h.1M303.6 224l.1 .1M303.7 224.1h.1M303.7 220.1l.4 .2M303.7 220.1l-1.2 .7"/>
<path d="M303.7 224.1l1 .5M303.8 221.9v.3M303.8 224.1v5.1M304.2 222v.1M304.2 224.2v.1M304.2 222.1h.6M304.2 224.2h.6M304.3 222.1v1.6M304.3 222.5l-4.5-2.4 2.8 3.2M304.3 224.4v3.6l1.6 .9M304.5 221.3l.1 .2 .3-.2M304.5 221.3l.4 .1z"/>
<path d="M304.7 224.6l-.4-.3 .6 .4M304.7 224.6l.2 .1M304.8 224.3l1.1-.6v1.6M304.8 222v.1M304.8 224.2v.1M304.8 222h-.6M304.8 224.3h-.6M304.9 224.3v.4M304.9 220.8l-1.3 .7M304.9 220.8l1 .5M304.9 224.7l1 .6M305.1 221.9v1.8"/>
<path d="M305.1 228.5l-1.3 .7M305.5 223.3l.5 .2M305.9 221.3l-1.1 .7M305.9 223.2v.2M305.9 225.3v3.6M306 223.5l-.1 1.8M306 223.5l-1.2 .7M309.4 226.9l.9 2.6 .6 2.8M309.9 228.1l1.1 .6M310 228.3l1 .6M310.7 228.7v2.3M310.8 228.8v3.4"/>
<path d="M311 228.7v.2M311.5 228.6v3.3M311.5 230.1h.2M311.5 230.4h.3M311.5 229.5h.2M311.7 230.1l.1 .3M311.7 229.5v.6M311.7 228.3l-.7 .4M311.9 228.4l-.9 .5M312.7 229.9v1.3M312.8 228.9l-1.1 .6M312.8 229.8v1.3"/>
<path d="M313.1 229.1l-1.6 .7M313.3 229.2l-1.6 .9M313.4 224.6l2.3 5.7-6-3.5 6 3.4M313.6 229.4l-1.8 1M313.7 224.5l2.5 6.4-6.8-3.9M313.8 229.5v1M314.5 229.9v.2M314.7 230l-13.9 8.1M316.2 223l2.6 6.4M318.3 222.3l1.8 2.1 1.7 1.6M319.2 222.6l1.5 1.6 1.8 1.4M319.4 221.6h.1"/>
<path d="M319.5 221.6h-.1M319.5 221.6l.2 .1M319.9 221.6l-.6 .6M319.9 221.6l-.2 .1M320.1 221.3l-.2 .3M320.1 220.9l-.3 .9M320.1 220.9l.2 .3 .5-.3M320.1 220.7v.2M320.1 221.2l-3.7 2.2M320.1 221.3l-.6 .3M320.1 221.2l-.7 .4M320.1 221l-3.8 2.2"/>
<path d="M320.1 222.4l1.3 1.3 2 1.3M320.8 221.5l.1 .1a4.5 4.5 0 0 0 5 1.4l.6-.5M320.8 220.9a1.47 1.47 0 0 1-.8 1.6 1.47 1.47 0 0 1-1.7-.3 .92 .92 0 0 0 1.4-.5M320.8 220.3v.6M321.6 220.3l.2 .1M321.8 220.4l-1 .6M321.8 220.4l-1 .7M321.8 222.4l1.5 1 1.6 .8M321.9 220.2h.1M322.1 220.1l-.2 .1M322.1 220.1l.1 .1M322.2 220.2l-.3 .5-.6 .2"/>
<path d="M322.4 220.2l-.6 .6M322.4 220.2h-.2M325.6 223.1l.8 .2M326.6 222.6l-.7 .4M328 222.4l-.1-.2-.1 .3M292.1 241.7h.1M296.7 248.4l-2.3 1.3M298.6 240.7v.2M298.6 240.9h.1M299.6 240.3a8 8 0 0 1-2.9 8.1M300.7 246.1l-2.2 .8M300.7 246.1h.1"/>
<circle cx="331.5" cy="214.8" r=".25"/>
</g>
<g font-size="8.1">
<text x="27.8" y="8">8</text>
<text x="82.8" y="8">7</text>
<text x="132.8" y="8">6</text>
<text x="182.8" y="8">5</text>
<text x="232.8" y="8">4</text>
<text x="282.8" y="8">3</text>
<text x="332.8" y="8">2</text>
<text x="387.8" y="8">1</text>
<text x="3" y="30.4">F</text>
<text x="413" y="30.4">F</text>
<text x="2.8" y="79.6">E</text>
<text x="412.8" y="79.6">E</text>
<text x="2" y="129.6">D</text>
<text x="412" y="129.6">D</text>
<text x="1.7" y="179.6">C</text>
<text x="411.7" y="179.6">C</text>
<text x="2.7" y="229.6">B</text>
<text x="412.7" y="229.6">B</text>
<text x="2" y="278.9">A</text>
<text x="412" y="278.9">A</text>
<text x="27.8" y="295">8</text>
<text x="82.8" y="295">7</text>
<text x="132.8" y="295">6</text>
<text x="182.8" y="295">5</text>
<text x="232.8" y="295">4</text>
<text x="282.8" y="295">3</text>
<text x="332.8" y="295">2</text>
<text x="387.8" y="295">1</text>
</g>
<g font-size="3.9">
<text x="371.1" y="261">DATE : 17/11/2021</text>
<text x="11.5" y="266.5">DESIGN COMPANY:</text>
<text x="164" y="266.5">CLIENT COMPANY:</text>
<text x="11.5" y="274.3">MAGNUS AUTOMOTIVES LTD</text>
<text x="164" y="274.3">BANBROS INDUSTRIES LTD</text>
<text x="238.5" y="272.6">CUSTOMER: Ndovu Cement</text>
<text x="303.5" y="273.5">DRAWN</text>
<text x="328" y="272">Wanjala - (Magnus)</text>
<text x="11.5" y="278.2">P.O. BOX 430 - 50205 WEBUYE</text>
<text x="164" y="278.2">SYOKIMAU, OFF MOMBASA ROAD</text>
<text x="238.5" y="279.1">PRODUCT: 8m Tipper trailer</text>
<text x="302.9" y="280">CHK'D</text>
<text x="328.3" y="280">Jasraj - (Banbros)</text>
<text x="11.5" y="282">EMAIL: info@magnusautomotives.com</text>
<text x="11.5" y="285.9">TEL: (+254) 739378172 / 701275574</text>
<text x="164" y="282">EMAIL: jsb@banbros.co.ke</text>
<text x="164" y="285.9">TEL: (+254) 738423607</text>
<text x="403.1" y="286.1">A3</text>
</g>
<g font-size="3.5">
<text x="14.3" y="257.5">Magnus Automotives Ltd and Banbros Industries Ltd own the copyright of this drawing which is supplied in confidence and must be returned on request it must not be copied, traced or reproduced without the written consent of these</text>
<text x="14.3" y="262">companies.</text>
</g>
<text font-size="3.2" x="370.5" y="276.3">DWG NO. BI 01/Nov21/V1</text>
<g font-size="2">
<text x="329.9" y="285.3">SCALE:1:100</text>
<text x="374.3" y="285.3">SHEET 2 OF 10</text>
</g>
</svg>
